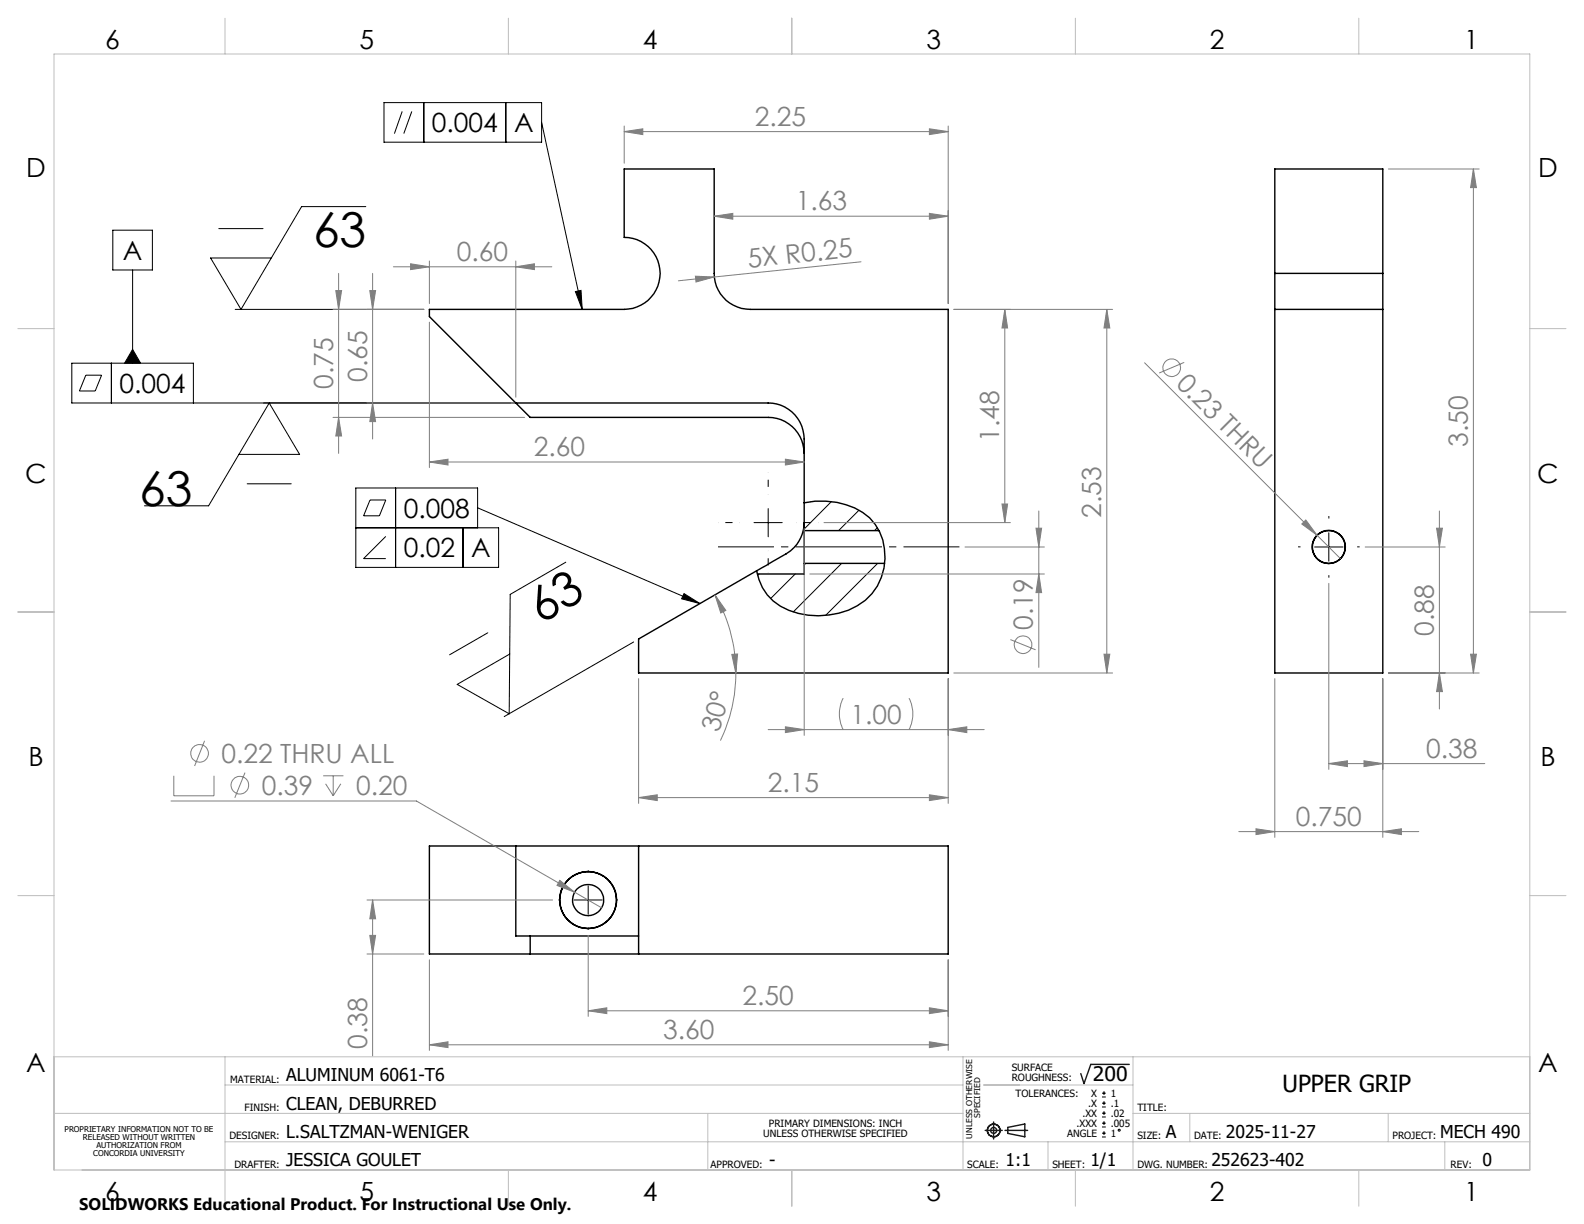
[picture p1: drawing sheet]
<svg xmlns="http://www.w3.org/2000/svg" width="279mm" height="216mm" viewBox="0 0 279 216" stroke-linecap="round" stroke-linejoin="round" font-family="sans-serif">
<g fill="none" stroke="#000" stroke-width=".18">
<path d="M67.7 18.1h27.8v7h-27.8zM70.9 19.6l-1.3 4M72.6 19.6l-1.4 4M74.8 18.1v7M89.2 18.1v7M64.5 36.4h-11.3l-10.7 18.2-5.4-9.1h10.7M95.5 21.6l7.2 33M19.9 40.6h7v7h-7zM23.4 47.6v16.5M38.6 40.3h7.8M41.5 54.6h33.3M101.5 51.4l1-.2 .2 3.4z"/>
<path d="M15.1 66.2h2.8l-1.1 2.8h-2.8zM19.6 64.1v7M23.4 61.6l1.4 2.5h-2.8zM34.1 71.1v-7h-21.4v7h78.3M42.1 80.2h10.7l-5.3-9.1-10.7 18.1h-11.3M43.6 85.3h7.8M62.8 93.1h25.1v7h-25.1v-14h21.4v7M65.3 88.2h2.8l-1.2 2.8h-2.8zM68.1 94.6l-4 3.9h4M69.8 86.1v14M81.7 93.1v7M84.2 89.6l39.3 16.9"/>
<path d="M99.8 99.2l-9.8 5.6-.2 21.1-9.2-5.2 9.3-5.3M133 92.2h5M135.5 89.7v5M142.1 99.4l-.2 .3M146.6 88.5l-4.7 4.8M148.4 99.4l-8.5 8.5M151.5 90l-3.6 3.6M154.8 93.1l-.5 .5M154.8 99.4l-9.2 9.1M231.9 96.5h5M234.4 94v5M86 111.6l-6.7 3.9"/>
<path d="M111.8 113.2l-22.9 13.2M120.6 104.7l2.9 1.8-3.3-.9zM133.9 101.2l-.3 .3M140.3 101.2l-4.4 4.4M101.2 158.8h5M103.8 156.2v5.1M194.4 193.5h.7M194.4 192.8h.7M194.4 195.3h.7M194.4 194.6h.7M194.4 197h.7M194.4 196.4h.7"/>
<path d="M194.4 198.8h.7M194.4 198.1h.7M194.4 199.9h.7M194.7 192.5v.6M194.7 194.2v.7M194.7 196v.7M194.7 197.8v.6M194.7 199.5v.7M194.4 200.6h.7"/>
<circle cx="197.4" cy="199.4" r=".16"/>
</g>
<g fill="none" stroke="#000" stroke-width=".25">
<path d="M224.9 48.2v6.4M224.9 48.2v-18.4h19v18.4M224.9 54.6h19M224.9 54.6v64.1h19v-64.1M224.9 48.2h19M243.9 48.2v6.4M91 71.1l-15.3-15.3v-1.2h34.4a6.3 6.3 0 0 0 6.4-6.4 6.3 6.3 0 0 0-6.4-6.3v-12.1h15.9v18.4a6.4 6.4 0 0 0 6.3 6.4h35v64.1h-54.7v-6l20.9-12M91 71.1h44.5a6.4 6.4 0 0 1 6.4 6.3v16.2M91 71.1l2.5 2.5h42a6.4 6.4 0 0 1 6.4 6.4M141.9 88.7a13.5 13.5 0 0 1 11.5 2.6 10.1 10.1 0 0 1-5.4 16.9 13.5 13.5 0 0 1-11.6-2.2 9 9 0 0 1-2.9-5.3M141.9 93.6v5.8M141.9 92.2a6.6 6.6 0 0 1-4 5.9l-4.4 2.6"/>
<path d="M141.9 99.4v1.8h-8.3M141.9 93.6h13.1M141.9 99.4h14.1M75.7 149.2h91.6v19.1h-91.6zM91 149.2v15.9h21.6M112.6 149.2v19.1M93.5 165.1v3.2"/>
<circle cx="234.4" cy="96.5" r="2.94"/>
<circle cx="234.4" cy="96.5" r="2.89"/>
<circle cx="103.7" cy="158.8" r="2.75"/>
<circle cx="103.7" cy="158.8" r="5"/>
</g>
<g fill="none" stroke="#808080" stroke-width=".18">
<path d="M110.1 23.2l3.3-.5v1zM110.1 22.2v6.6M110.1 23.2h57.2M126 38.1l3.3-.5v1.1zM126 38.1h41.3M163.9 37.6l3.4 .5-3.4 .6zM163.9 22.7l3.4 .5-3.4 .5zM167.3 22.2v31.4M244.9 29.8h16M259.9 29.8l.5 3.3h-1zM259.9 29.8v88.9M58.7 54.6h16.1"/>
<path d="M59.2 51.3h1.1l-.6 3.3zM59.7 48.2v31.8M65.2 51.3h1.1l-.6 3.3zM65.7 48.2v29.2M69.4 47.1h27.9M72.4 46.5l3.3 .6-3.3 .5zM75.7 46v7.6M75.7 56.8v25.7M91 47.1l3.3-.6v1.1zM91 46v24.1M122.7 48.7l3.3 .2-3.2 .8zM126 48.9l-6.3 .6"/>
<path d="M151.9 46.2l-25.9 2.7M168.2 54.6h28.1M177.2 54.6l.5 3.3h-1zM177.2 54.6v37.6M195.2 54.6l.6 3.3h-1.1zM195.2 54.6v64.1M58.7 73.6h33.8M59.7 73.6l.6 3.3h-1.1zM64.7 71.1h25.3M65.7 71.1l.6 3.3h-1.1zM201.9 64l30.4 30.4M208.9 63.9l-4.4 1.9"/>
<path d="M75.7 81.5l3.3-.5v1zM75.7 81.5h66.2M138.5 81l3.4 .5-3.4 .5zM141.9 93.2v36.5M145.3 92.2h32.9M170.2 96.5h14M176.7 88.9h1l-.5 3.3zM182.7 93.2h1l-.5 3.3zM183.2 90.1v27.6M229.6 92.4l.7-.7 2 2.7zM232.3 94.4l4.1 4.1M240.8 96.5h14.1"/>
<path d="M253.4 93.2h1l-.5 3.3zM253.9 90.1v35M112.6 119.7v22M126.1 105l1.9 2.7-.9 .4zM126.1 105a27.1 27.1 0 0 1 3.7 13.7M129.1 115.4h1l-.3 3.3zM129.8 118.7a27 27 0 0 1-2.7 11.9M142.8 101.2h41.4M167.3 119.7v22M168.2 118.7h28.1M178.2 112.8l4.5 1.8M183.2 101.2l.5 3.3h-1z"/>
<path d="M194.7 115.4h1.1l-.6 3.3zM224.9 119.7v28M234.4 102.9v32.8M243.9 119.7v28M244.9 118.7h16M253.9 118.7l.5 3.3h-1zM259.4 115.4h1l-.5 3.3zM30.7 136.8v3.6h7v-3.6M36.1 130.7l-1.8 4.4M43.2 136.3l-1.8 4.4M57 136.8h3.6M57.4 138.3l1.4 2.1"/>
<path d="M58.8 136.8v3.6M60.1 138.3l-1.3 2.1M135.5 128.7h38.1M138.5 128.2l3.4 .5-3.4 .5zM148.7 123.2a6.1 6.1 0 0 0 0 5.5M160.3 123.2a6.1 6.1 0 0 1 0 5.5M167.3 128.7l3.2-.5v1zM234.4 134.7l3.3-.5v1zM234.4 134.7h27.5M240.6 134.2l3.3 .5-3.3 .5zM30.2 141.3h43.2l32.7 18.8M64.7 158.8h32.8"/>
<path d="M65.7 158.8l.6 3.3h-1.1zM65.7 158.8v27.5M98.7 155.3l2.7 2.1-3.2-1.2zM112.6 140.7l3.3-.5v1zM112.6 140.7h54.7M163.9 140.2l3.4 .5-3.4 .5zM218.5 146.7h31.8M221.5 146.2l3.4 .5-3.4 .5zM243.9 146.7l3.3-.5v1zM64.7 168.3h10.1M65.2 165h1.1l-.6 3.3zM75.7 169.3v16"/>
<path d="M103.8 178.3l3.2-.5v1zM103.8 165v14.3M103.8 178.3h63.5M163.9 177.8l3.4 .5-3.4 .5zM167.3 169.3v16M75.7 184.3l3.3-.5v1zM75.7 184.3h91.6M163.9 183.8l3.4 .5-3.4 .5z"/>
<circle cx="206.7" cy="64.9" r="1.56"/>
<circle cx="180.5" cy="113.7" r="1.56"/>
<circle cx="35.2" cy="132.9" r="1.55"/>
<circle cx="42.3" cy="138.5" r="1.55"/>
</g>
<g fill="none" stroke="#191924" stroke-width=".25">
<path d="M173.8 199.4h3M175.3 197.9v3M177.3 199.4h4M177.8 198.9l3-.6v2.2l-3-.6zM199.2 187.7h-6.8l-1.2 3.4-.6-1.7"/>
<circle cx="175.3" cy="199.4" r="1.11"/>
<circle cx="175.3" cy="199.4" r=".52"/>
</g>
<path d="M229.4 96.5h-.4M234.4 91.5v-.5M239.4 96.5h.4M234.4 101.5v.4M98.8 158.7h-.3M103.8 153.7v-.2M108.8 158.7h.2M103.8 163.7v.3" fill="none" stroke="#000" stroke-width=".18" stroke-dasharray="15.2 1.3 1.3 1.3" stroke-linecap="butt"/>
<path d="M169.2 96.5h-42.5" fill="none" stroke="#000" stroke-width=".18" stroke-dasharray="15.2 1.3 1.3 1.3" stroke-dashoffset="5.4" stroke-linecap="butt"/>
<path d="M130.5 92.2h-3.8M135.5 87.2v-3.9M135.5 97.2v3.8M140.5 92.2h3.9" fill="none" stroke="#000" stroke-width=".18" stroke-dasharray="15.2 1.3 1.3 1.3" stroke-dashoffset="15.2" stroke-linecap="butt"/>
<g fill="none" stroke="#c0c0c0" stroke-width=".18">
<path d="M9.5 9.5h260.3v196.9h-260.3zM39.7 3.2v6.3M89.7 3.2v6.3M139.7 3.2v6.4M189.7 3.2v6.3M239.7 3.2v6.3M3.1 58h6.4M269.8 58h6.4M3.1 107.9h6.4M269.8 107.9h6.4M3.1 158h6.4M269.8 158h6.4"/>
<path d="M9.5 186.4h260.3M9.5 196.4h160.4M39.7 186.4v26.4M39.7 191.4h130.2M124.8 196.4v10M169.9 186.4v20M173.5 191.4h26.3M199.8 196.4h70M199.8 186.4v20M209.9 196.4v5M244.9 196.4v5M39.7 201.4h230.1"/>
<path d="M89.7 206.4v6.4M139.7 206.4v6.4M184.9 201.4v5M189.7 206.4v6.4M239.7 206.4v6.4M254.8 201.4v5"/>
</g>
<path d="M120.6 104.7l2.9 1.8-3.3-.9zM101.5 51.4l1-.2 .2 3.4zM23.4 61.6l1.4 2.5h-2.8z" fill="#000"/>
<g fill="#808080">
<path d="M229.6 92.4l.7-.7 2 2.7z"/>
<path d="M98.7 155.3l2.7 2.1-3.2-1.2z"/>
<path d="M122.7 48.7l3.3 .2-3.2 .8z"/>
<path d="M163.9 37.6l3.4 .5-3.4 .6zM126 38.1l3.3-.5v1.1zM163.9 22.7l3.4 .5-3.4 .5zM110.1 23.2l3.3-.5v1zM167.3 128.7l3.2-.5v1zM138.5 128.2l3.4 .5-3.4 .5zM138.5 81l3.4 .5-3.4 .5zM75.7 81.5l3.3-.5v1zM163.9 140.2l3.4 .5-3.4 .5zM112.6 140.7l3.3-.5v1zM163.9 183.8l3.4 .5-3.4 .5zM75.7 184.3l3.3-.5v1zM163.9 177.8l3.4 .5-3.4 .5zM103.8 178.3l3.2-.5v1z"/>
<path d="M91 47.1l3.3-.6v1.1zM72.4 46.5l3.3 .6-3.3 .5z"/>
<path d="M129.1 115.4h1l-.3 3.3zM126.1 105l1.9 2.7-.9 .4z"/>
<path d="M194.7 115.4h1.1l-.6 3.3zM195.2 54.6l.6 3.3h-1.1zM253.9 118.7l.5 3.3h-1zM253.4 93.2h1l-.5 3.3zM259.4 115.4h1l-.5 3.3zM259.9 29.8l.5 3.3h-1z"/>
<path d="M65.2 51.3h1.1l-.6 3.3zM65.7 71.1l.6 3.3h-1.1zM59.2 51.3h1.1l-.6 3.3zM59.7 73.6l.6 3.3h-1.1zM177.2 54.6l.5 3.3h-1zM176.7 88.9h1l-.5 3.3zM182.7 93.2h1l-.5 3.3zM183.2 101.2l.5 3.3h-1z"/>
<path d="M65.7 158.8l.6 3.3h-1.1zM65.2 165h1.1l-.6 3.3z"/>
<path d="M234.4 134.7l3.3-.5v1zM240.6 134.2l3.3 .5-3.3 .5zM221.5 146.2l3.4 .5-3.4 .5zM243.9 146.7l3.3-.5v1z"/>
</g>
<g font-size="8.5">
<text x="55.2" y="43.6">63</text>
<text x="24.6" y="89.3">63</text>
<text x="95.4" y="110.1" transform="rotate(-30 95.4 110.1)">63</text>
</g>
<g font-size="4.7">
<text x="18.6" y="8.6">6</text>
<text x="63.4" y="8.6">5</text>
<text x="113.4" y="8.6">4</text>
<text x="163.4" y="8.6">3</text>
<text x="213.4" y="8.6">2</text>
<text x="258.3" y="8.6">1</text>
<text x="76.2" y="23.3">0.004</text>
<text x="90.7" y="23.3">A</text>
<text x="4.6" y="31.2">D</text>
<text x="271.3" y="31.2">D</text>
<text x="21.7" y="45.9">A</text>
<text x="21.1" y="69.3">0.004</text>
<text x="4.5" y="85.2">C</text>
<text x="271.2" y="85.2">C</text>
<text x="71.2" y="91.3">0.008</text>
<text x="71.2" y="98.3">0.02</text>
<text x="83.1" y="98.3">A</text>
<text x="5" y="135.2">B</text>
<text x="271.7" y="135.2">B</text>
<text x="4.6" y="189.2">A</text>
<text x="271.3" y="189.2">A</text>
<text x="18.6" y="211.8">6</text>
<text x="63.4" y="211.8">5</text>
<text x="113.4" y="211.8">4</text>
<text x="163.4" y="211.8">3</text>
<text x="213.4" y="211.8">2</text>
<text x="258.3" y="211.8">1</text>
</g>
<g font-size="4.7" fill="#808080">
<text x="133.2" y="22.2">2.25</text>
<text x="140.4" y="37.1">1.63</text>
<text x="80.6" y="46">0.60</text>
<text x="132" y="47.2" transform="rotate(-6 132 47.2)">5X R0.25</text>
<text x="58.7" y="68.6" transform="rotate(-90 58.7 68.6)">0.75</text>
<text x="64.7" y="67.3" transform="rotate(-90 64.7 67.3)">0.65</text>
<text x="207.3" y="67.9" transform="rotate(45 207.3 67.9)">0.23 THRU</text>
<text x="176.2" y="77.9" transform="rotate(-90 176.2 77.9)">1.48</text>
<text x="94.2" y="80.5">2.60</text>
<text x="258.9" y="78.8" transform="rotate(-90 258.9 78.8)">3.50</text>
<text x="194.2" y="91.4" transform="rotate(-90 194.2 91.4)">2.53</text>
<text x="182.2" y="111.1" transform="rotate(-90 182.2 111.1)">0.19</text>
<text x="252.9" y="112.1" transform="rotate(-90 252.9 112.1)">0.88</text>
<text x="126.8" y="129.3" transform="rotate(-74 126.8 129.3)">30°</text>
<text x="150" y="127.7">1.00</text>
<text x="39.1" y="134.6">0.22 THRU ALL</text>
<text x="251.6" y="133.7">0.38</text>
<text x="46.2" y="140.2">0.39</text>
<text x="62.8" y="140.2">0.20</text>
<text x="135.4" y="139.7">2.15</text>
<text x="228.6" y="145.7">0.750</text>
<text x="131" y="177.3">2.50</text>
<text x="64.7" y="185" transform="rotate(-90 64.7 185)">0.38</text>
<text x="117" y="183.3">3.60</text>
</g>
<text font-size="4.2" x="226.2" y="192.6">UPPER GRIP</text>
<text font-size="3.5" x="192.8" y="190.6">200</text>
<g font-size="3.1">
<text x="50.5" y="190.7">ALUMINUM 6061-T6</text>
<text x="50.5" y="195.7">CLEAN, DEBURRED</text>
<text x="50.5" y="200.7">L.SALTZMAN-WENIGER</text>
<text x="205.7" y="200.7">A</text>
<text x="216.2" y="200.7">2025-11-27</text>
<text x="254" y="200.7">MECH 490</text>
<text x="50.5" y="205.7">JESSICA GOULET</text>
<text x="135.7" y="205.7">-</text>
<text x="177.4" y="205.7">1:1</text>
<text x="192.3" y="205.7">1/1</text>
<text x="213.7" y="205.7">252623-402</text>
<text x="261.5" y="205.7">0</text>
</g>
<text font-size="3" x="14" y="213.5">SOLIDWORKS Educational Product. For Instructional Use Only.</text>
<g font-size="1.8">
<text x="40.6" y="191">MATERIAL:</text>
<text x="178.5" y="189">SURFACE</text>
<text x="178.5" y="190.8">ROUGHNESS:</text>
<text x="43.1" y="196">FINISH:</text>
<text x="179.1" y="193.5">TOLERANCES:</text>
<text x="190.9" y="197">.XX</text>
<text x="191.9" y="195.3">.X</text>
<text x="192.5" y="193.5">X</text>
<text x="195.9" y="193.5">1</text>
<text x="195.9" y="195.3">.1</text>
<text x="195.9" y="197">.02</text>
<text x="200.6" y="196">TITLE:</text>
<text x="40.5" y="201">DESIGNER:</text>
<text x="134.6" y="200.5">UNLESS OTHERWISE SPECIFIED</text>
<text x="135.6" y="198.8">PRIMARY DIMENSIONS: INCH</text>
<text x="188.2" y="200.5">ANGLE</text>
<text x="189.9" y="198.8">.XXX</text>
<text x="195.9" y="198.8">.005</text>
<text x="195.9" y="200.5">1</text>
<text x="200.6" y="201">SIZE:</text>
<text x="210.6" y="201">DATE:</text>
<text x="245.6" y="201">PROJECT:</text>
<text x="41.3" y="206">DRAFTER:</text>
<text x="125.3" y="206">APPROVED:</text>
<text x="170.6" y="206">SCALE:</text>
<text x="185.6" y="206">SHEET:</text>
<text x="200.6" y="206">DWG. NUMBER:</text>
<text x="255.9" y="206">REV:</text>
</g>
<g font-size="1.4">
<text x="172.9" y="197.2" transform="rotate(-90 172.9 197.2)">SPECIFIED</text>
<text x="11.4" y="199.7">PROPRIETARY INFORMATION NOT TO BE</text>
<text x="14.6" y="201.1">RELEASED WITHOUT WRITTEN</text>
<text x="16.5" y="203.9">CONCORDIA UNIVERSITY</text>
<text x="17" y="202.5">AUTHORIZATION FROM</text>
<text x="171.5" y="200.8" transform="rotate(-90 171.5 200.8)">UNLESS OTHERWISE</text>
</g>
</svg>
